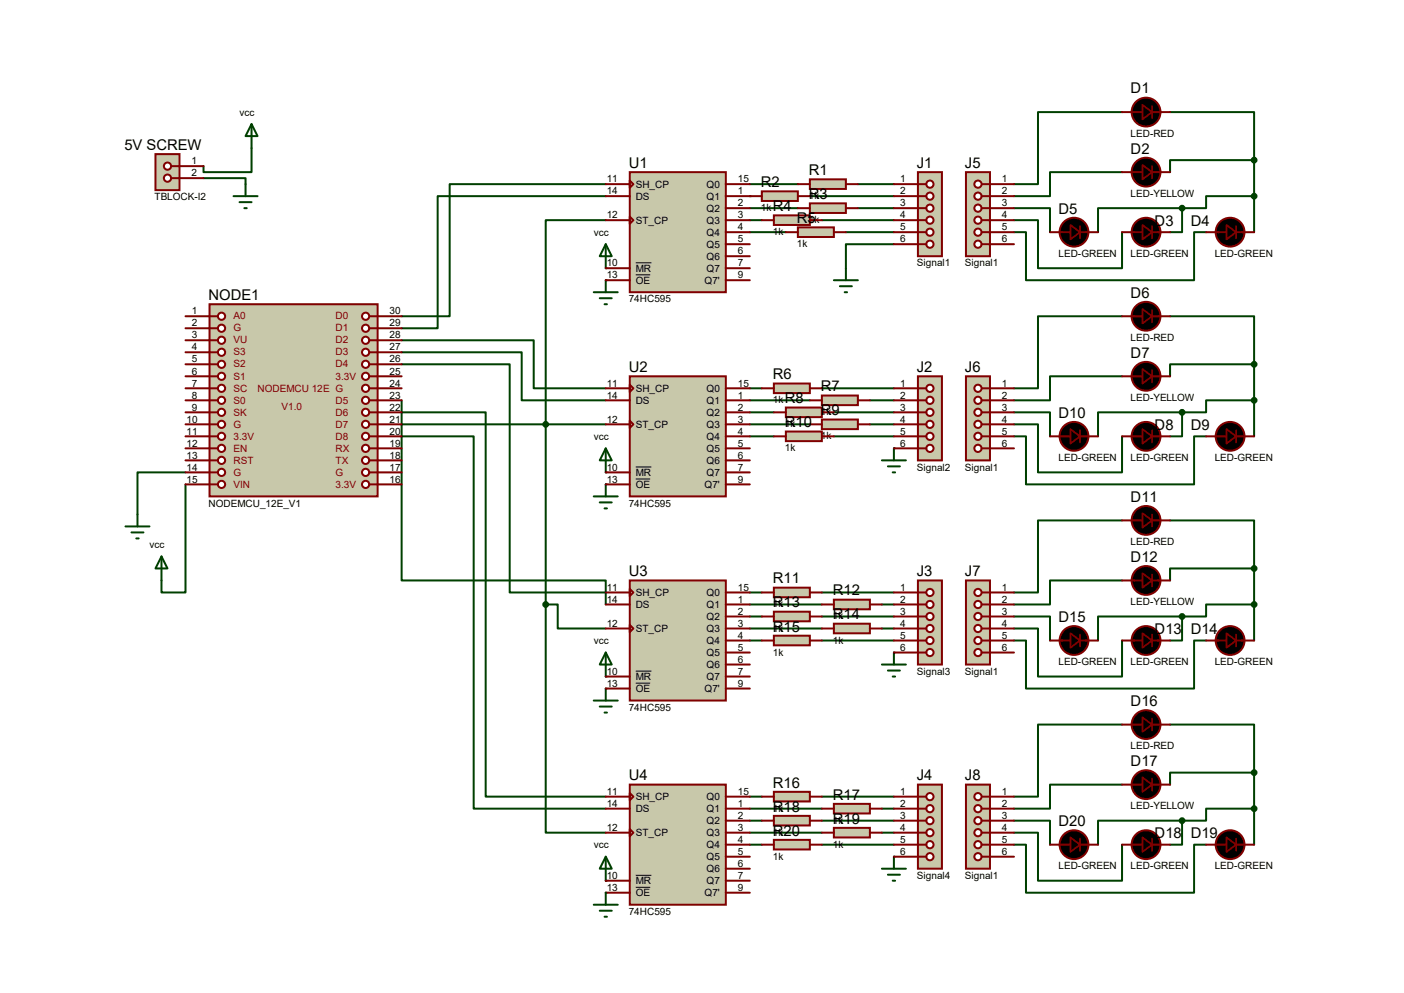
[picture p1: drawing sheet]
<svg xmlns="http://www.w3.org/2000/svg" width="297mm" height="210mm" viewBox="0 0 297 210" stroke-linecap="round" stroke-linejoin="round" font-family="sans-serif">
<path d="M53.2 31.3v5.1h-10.1v-1.3M128.1 38.9h-33v28h-10.1M128.1 41.5h-35.5v27.9h-7.6M39.2 99.9h-10.1v8.9M39.2 102.4v22.9h-5v-2.5" fill="none" stroke="#004000" stroke-width=".42"/>
<g fill="#004000">
<circle cx="128.1" cy="56.7" r=".21"/>
<circle cx="128.1" cy="59.3" r=".21"/>
</g>
<path d="M85 72h27.9v10.1h15.2M85 74.5h25.4v10.2h17.7" fill="none" stroke="#004000" stroke-width=".42"/>
<g fill="#004000">
<circle cx="128.1" cy="99.9" r=".21"/>
<circle cx="128.1" cy="102.4" r=".21"/>
</g>
<path d="M85 77h22.8v48.3h20.3M85 84.7v38.1h43.1v5" fill="none" stroke="#004000" stroke-width=".42"/>
<g fill="#004000">
<circle cx="128.1" cy="143.1" r=".21"/>
<circle cx="128.1" cy="145.6" r=".21"/>
<circle cx="189.1" cy="181.2" r=".21"/>
<circle cx="189.1" cy="138" r=".21"/>
<circle cx="189.1" cy="94.8" r=".21"/>
</g>
<path d="M158.6 38.9h10.2M181.5 38.9h7.6M189.1 51.6h-10.2v5.1" fill="none" stroke="#004000" stroke-width=".42"/>
<circle cx="158.6" cy="41.5" r=".21" fill="#004000"/>
<g fill="none" stroke="#004000" stroke-width=".42">
<path d="M43.1 37.7h8.8v1.2M158.6 44h10.2M158.6 46.6h2.6M158.6 49.1h7.6M171.3 41.5h17.8M173.9 46.6h15.2M178.9 49.1h10.2M181.5 44h7.6M85 87.2h17.7v81.3h25.4M85 92.3h15.2v78.7h27.9M158.6 82.1h2.6M158.6 84.7h12.7"/>
<path d="M158.6 87.2h5.1M158.6 89.7h12.7M158.6 92.3h5.1M173.9 82.1h15.2M176.4 87.2h12.7M176.4 92.3h12.7M184 84.7h5.1M184 89.7h5.1M158.6 125.3h2.6M158.6 127.8h15.3M158.6 130.4h2.6M158.6 132.9h15.3"/>
<path d="M158.6 135.5h2.6M173.9 125.3h15.2M173.9 130.4h15.2M173.9 135.5h15.2M186.6 127.8h2.5M186.6 132.9h2.5M158.6 168.5h2.6M158.6 171h15.3M158.6 173.6h2.6M158.6 176.1h15.3M158.6 178.6h2.6M173.9 168.5h15.2"/>
<path d="M173.9 173.6h15.2M173.9 178.6h15.2M186.6 171h2.5M186.6 176.1h2.5"/>
</g>
<g fill="#004000">
<circle cx="128.1" cy="186.3" r=".21"/>
<circle cx="128.1" cy="188.8" r=".21"/>
</g>
<g fill="none" stroke="#004000" stroke-width=".42">
<path d="M53.2 26.2l1.3 2.6h-2.6zM53.2 26.2v5.1M237.4 23.7h-17.8v15.2h-5.1M237.4 36.4h-15.3v5.1h-7.6M247.5 23.7h17.8v10.2M265.3 33.9h-17.8v2.5M265.3 33.9v15.2M128.1 46.6h-12.7v81.2M214.5 46.6h5.1v10.1h17.8v-7.6M214.5 49.1h2.5v10.2h35.6v-10.2h2.5M214.5 44h7.6v5.1M250.1 44h-17.8v5.1"/>
<path d="M250.1 44v5.1h-2.6M265.3 41.5h-10.2v2.5h-5M237.4 66.9h-17.8v15.2h-5.1M237.4 79.6h-15.3v5.1h-7.6M247.5 66.9h17.8v10.1M265.3 77h-17.8v2.6M265.3 77v15.3M85 89.7h43.1M214.5 89.7h5.1v10.2h17.8v-7.6M214.5 92.3h2.5v10.1h35.6v-10.1h2.5M214.5 87.2h7.6v5.1M250.1 87.2h-17.8v5.1"/>
<path d="M250.1 87.2v5.1h-2.6M265.3 84.7h-10.2v2.5h-5M237.4 110.1h-17.8v15.2h-5.1M247.5 110.1h17.8v10.1M115.4 127.8h2.6v5.1h10.1M115.4 127.8v48.3h12.7M214.5 132.9h5.1v10.2h17.8v-7.6M214.5 135.5h2.5v10.1h35.6v-10.1h2.5M214.5 130.4h7.6v5.1M237.4 122.8h-15.3v5h-7.6M250.1 130.4h-17.8v5.1M250.1 130.4v5.1h-2.6"/>
<path d="M265.3 127.8h-10.2v2.6h-5M265.3 120.2h-17.8v2.6M265.3 120.2v15.3M237.4 153.2h-17.8v15.3h-5.1M247.5 153.2h17.8v10.2M214.5 176.1h5.1v10.2h17.8v-7.7M214.5 178.6h2.5v10.2h35.6v-10.2h2.5M214.5 173.6h7.6v5M237.4 165.9h-15.3v5.1h-7.6M250.1 173.6h-17.8v5M250.1 173.6v5h-2.6M265.3 171h-10.2v2.6h-5"/>
<path d="M265.3 163.4h-17.8v2.5M265.3 163.4v15.2"/>
</g>
<path d="M32.9 32.6h5.1v7.6h-5.1z" fill="#c8c8aa" stroke="#800000" stroke-width=".42"/>
<path d="M36.2 35.1h1.8" fill="none" stroke="#800000" stroke-width=".42"/>
<circle cx="35.4" cy="35.1" r=".76" fill="#fff" stroke="#800000" stroke-width=".42"/>
<path d="M36.2 37.7h1.8" fill="none" stroke="#800000" stroke-width=".42"/>
<circle cx="35.4" cy="37.7" r=".76" fill="#fff" stroke="#800000" stroke-width=".42"/>
<path d="M38 35.1h5.1M38 37.7h5.1" fill="none" stroke="#800000" stroke-width=".42"/>
<path d="M26.5 111.3h5.1M27.8 112.6h2.6M28.8 113.9h.5M29.1 108.8v2.5" fill="none" stroke="#004000" stroke-width=".42"/>
<path d="M44.3 64.3h35.6v40.7h-35.6z" fill="#c8c8aa" stroke="#800000" stroke-width=".42"/>
<path d="M44.3 66.9h1.8" fill="none" stroke="#800000" stroke-width=".42"/>
<circle cx="46.9" cy="69.4" r=".76" fill="#fff" stroke="#800000" stroke-width=".42"/>
<path d="M44.3 69.4h1.8" fill="none" stroke="#800000" stroke-width=".42"/>
<circle cx="46.9" cy="72" r=".76" fill="#fff" stroke="#800000" stroke-width=".42"/>
<path d="M44.3 72h1.8" fill="none" stroke="#800000" stroke-width=".42"/>
<circle cx="46.9" cy="74.5" r=".76" fill="#fff" stroke="#800000" stroke-width=".42"/>
<path d="M44.3 74.5h1.8" fill="none" stroke="#800000" stroke-width=".42"/>
<circle cx="46.9" cy="77" r=".76" fill="#fff" stroke="#800000" stroke-width=".42"/>
<path d="M44.3 77h1.8" fill="none" stroke="#800000" stroke-width=".42"/>
<circle cx="46.9" cy="79.6" r=".76" fill="#fff" stroke="#800000" stroke-width=".42"/>
<path d="M44.3 79.6h1.8" fill="none" stroke="#800000" stroke-width=".42"/>
<circle cx="46.9" cy="82.1" r=".76" fill="#fff" stroke="#800000" stroke-width=".42"/>
<path d="M44.3 82.1h1.8" fill="none" stroke="#800000" stroke-width=".42"/>
<circle cx="46.9" cy="84.7" r=".76" fill="#fff" stroke="#800000" stroke-width=".42"/>
<path d="M44.3 84.7h1.8" fill="none" stroke="#800000" stroke-width=".42"/>
<circle cx="46.9" cy="87.2" r=".76" fill="#fff" stroke="#800000" stroke-width=".42"/>
<path d="M44.3 87.2h1.8" fill="none" stroke="#800000" stroke-width=".42"/>
<circle cx="46.9" cy="89.7" r=".76" fill="#fff" stroke="#800000" stroke-width=".42"/>
<path d="M44.3 89.7h1.8" fill="none" stroke="#800000" stroke-width=".42"/>
<circle cx="46.9" cy="92.3" r=".76" fill="#fff" stroke="#800000" stroke-width=".42"/>
<path d="M44.3 92.3h1.8" fill="none" stroke="#800000" stroke-width=".42"/>
<circle cx="46.9" cy="94.8" r=".76" fill="#fff" stroke="#800000" stroke-width=".42"/>
<path d="M44.3 94.8h1.8" fill="none" stroke="#800000" stroke-width=".42"/>
<circle cx="46.9" cy="97.4" r=".76" fill="#fff" stroke="#800000" stroke-width=".42"/>
<path d="M44.3 97.4h1.8" fill="none" stroke="#800000" stroke-width=".42"/>
<circle cx="46.9" cy="99.9" r=".76" fill="#fff" stroke="#800000" stroke-width=".42"/>
<path d="M44.3 99.9h1.8" fill="none" stroke="#800000" stroke-width=".42"/>
<circle cx="46.9" cy="102.4" r=".76" fill="#fff" stroke="#800000" stroke-width=".42"/>
<path d="M44.3 102.4h1.8" fill="none" stroke="#800000" stroke-width=".42"/>
<circle cx="46.9" cy="66.9" r=".76" fill="#fff" stroke="#800000" stroke-width=".42"/>
<path d="M78.1 66.9h1.8" fill="none" stroke="#800000" stroke-width=".42"/>
<circle cx="77.3" cy="69.4" r=".76" fill="#fff" stroke="#800000" stroke-width=".42"/>
<path d="M78.1 69.4h1.8" fill="none" stroke="#800000" stroke-width=".42"/>
<circle cx="77.3" cy="72" r=".76" fill="#fff" stroke="#800000" stroke-width=".42"/>
<path d="M78.1 72h1.8" fill="none" stroke="#800000" stroke-width=".42"/>
<circle cx="77.3" cy="74.5" r=".76" fill="#fff" stroke="#800000" stroke-width=".42"/>
<path d="M78.1 74.5h1.8" fill="none" stroke="#800000" stroke-width=".42"/>
<circle cx="77.3" cy="77" r=".76" fill="#fff" stroke="#800000" stroke-width=".42"/>
<path d="M78.1 77h1.8" fill="none" stroke="#800000" stroke-width=".42"/>
<circle cx="77.3" cy="79.6" r=".76" fill="#fff" stroke="#800000" stroke-width=".42"/>
<path d="M78.1 79.6h1.8" fill="none" stroke="#800000" stroke-width=".42"/>
<circle cx="77.3" cy="82.1" r=".76" fill="#fff" stroke="#800000" stroke-width=".42"/>
<path d="M78.1 82.1h1.8" fill="none" stroke="#800000" stroke-width=".42"/>
<circle cx="77.3" cy="84.7" r=".76" fill="#fff" stroke="#800000" stroke-width=".42"/>
<path d="M78.1 84.7h1.8" fill="none" stroke="#800000" stroke-width=".42"/>
<circle cx="77.3" cy="87.2" r=".76" fill="#fff" stroke="#800000" stroke-width=".42"/>
<path d="M78.1 87.2h1.8" fill="none" stroke="#800000" stroke-width=".42"/>
<circle cx="77.3" cy="89.7" r=".76" fill="#fff" stroke="#800000" stroke-width=".42"/>
<path d="M78.1 89.7h1.8" fill="none" stroke="#800000" stroke-width=".42"/>
<circle cx="77.3" cy="92.3" r=".76" fill="#fff" stroke="#800000" stroke-width=".42"/>
<path d="M78.1 92.3h1.8" fill="none" stroke="#800000" stroke-width=".42"/>
<circle cx="77.3" cy="94.8" r=".76" fill="#fff" stroke="#800000" stroke-width=".42"/>
<path d="M78.1 94.8h1.8" fill="none" stroke="#800000" stroke-width=".42"/>
<circle cx="77.3" cy="97.4" r=".76" fill="#fff" stroke="#800000" stroke-width=".42"/>
<path d="M78.1 97.4h1.8" fill="none" stroke="#800000" stroke-width=".42"/>
<circle cx="77.3" cy="99.9" r=".76" fill="#fff" stroke="#800000" stroke-width=".42"/>
<path d="M78.1 99.9h1.8" fill="none" stroke="#800000" stroke-width=".42"/>
<circle cx="77.3" cy="102.4" r=".76" fill="#fff" stroke="#800000" stroke-width=".42"/>
<path d="M78.1 102.4h1.8" fill="none" stroke="#800000" stroke-width=".42"/>
<circle cx="77.3" cy="66.9" r=".76" fill="#fff" stroke="#800000" stroke-width=".42"/>
<g fill="none" stroke="#800000" stroke-width=".42">
<path d="M39.2 66.9h5.1M39.2 69.4h5.1M39.2 72h5.1M39.2 74.5h5.1M39.2 77h5.1M39.2 79.6h5.1M79.9 66.9h5.1M79.9 69.4h5.1M79.9 72h5.1M79.9 74.5h5.1M79.9 77h5.1M79.9 79.6h5.1"/>
<path d="M39.2 82.1h5.1M39.2 84.7h5.1M39.2 87.2h5.1M39.2 89.7h5.1M39.2 92.3h5.1M39.2 94.8h5.1M39.2 97.4h5.1M39.2 99.9h5.1M79.9 82.1h5.1M79.9 84.7h5.1M79.9 87.2h5.1M79.9 89.7h5.1"/>
<path d="M79.9 92.3h5.1M79.9 94.8h5.1M79.9 97.4h5.1M79.9 99.9h5.1M39.2 102.4h5.1M79.9 102.4h5.1"/>
</g>
<g fill="none" stroke="#004000" stroke-width=".42">
<path d="M128.1 51.6l1.3 2.6h-2.5zM128.1 51.6v5.1M128.1 59.3v2.5M125.6 61.8h5.1M126.9 63.1h2.5M127.9 64.3h.5M128.1 94.8l1.3 2.6h-2.5zM128.1 94.8v5.1M34.2 117.7l1.2 2.5h-2.5zM34.2 117.7v5.1M128.1 138l1.3 2.5h-2.5zM128.1 138v5.1"/>
<path d="M128.1 181.2l1.3 2.5h-2.5zM128.1 181.2v5.1"/>
</g>
<path d="M133.2 36.4h20.3v25.4h-20.3z" fill="#c8c8aa" stroke="#800000" stroke-width=".42"/>
<g fill="none" stroke="#800000" stroke-width=".42">
<path d="M128.1 38.9h5.1M133.2 38.2l.8 .7-.8 .8zM153.5 38.9h5.1M128.1 41.5h5.1M128.1 46.6h5.1M128.1 56.7h5.1M128.1 59.3h5.1M133.2 45.8l.8 .8-.8 .7zM153.5 41.5h5.1M153.5 44h5.1M153.5 46.6h5.1M153.5 49.1h5.1"/>
<path d="M153.5 51.6h5.1M153.5 54.2h5.1M153.5 56.7h5.1M153.5 59.3h5.1"/>
</g>
<path d="M134.5 55.6h3.3M134.5 58.1h3" fill="none" stroke="#000" stroke-width=".21"/>
<path d="M125.6 105h5.1M126.9 106.3h2.5M127.9 107.5h.5M128.1 102.4v2.6" fill="none" stroke="#004000" stroke-width=".42"/>
<path d="M133.2 79.6h20.3v25.4h-20.3z" fill="#c8c8aa" stroke="#800000" stroke-width=".42"/>
<g fill="none" stroke="#800000" stroke-width=".42">
<path d="M128.1 82.1h5.1M128.1 84.7h5.1M128.1 89.7h5.1M128.1 99.9h5.1M133.2 81.4l.8 .7-.8 .8zM133.2 89l.8 .7-.8 .8zM153.5 82.1h5.1M153.5 84.7h5.1M153.5 87.2h5.1M153.5 89.7h5.1M153.5 92.3h5.1M153.5 94.8h5.1"/>
<path d="M153.5 97.4h5.1M153.5 99.9h5.1M128.1 102.4h5.1M153.5 102.4h5.1"/>
</g>
<path d="M134.5 98.8h3.3M134.5 101.3h3" fill="none" stroke="#000" stroke-width=".21"/>
<path d="M125.6 148.2h5.1M126.9 149.4h2.5M127.9 150.7h.5M128.1 145.6v2.6" fill="none" stroke="#004000" stroke-width=".42"/>
<path d="M133.2 122.8h20.3v25.4h-20.3z" fill="#c8c8aa" stroke="#800000" stroke-width=".42"/>
<g fill="none" stroke="#800000" stroke-width=".42">
<path d="M128.1 125.3h5.1M128.1 127.8h5.1M128.1 132.9h5.1M133.2 124.5l.8 .8-.8 .8zM133.2 132.2l.8 .7-.8 .8zM153.5 125.3h5.1M153.5 127.8h5.1M153.5 130.4h5.1M153.5 132.9h5.1M153.5 135.5h5.1M153.5 138h5.1M128.1 143.1h5.1"/>
<path d="M128.1 145.6h5.1M153.5 140.5h5.1M153.5 143.1h5.1M153.5 145.6h5.1"/>
</g>
<path d="M134.5 141.9h3.3M134.5 144.5h3" fill="none" stroke="#000" stroke-width=".21"/>
<path d="M186.6 183.7h5M187.8 185h2.6M188.8 186.3h.6M189.1 181.2v2.5" fill="none" stroke="#004000" stroke-width=".42"/>
<path d="M194.2 165.9h5.1v17.8h-5.1z" fill="#c8c8aa" stroke="#800000" stroke-width=".42"/>
<path d="M194.2 168.5h1.8" fill="none" stroke="#800000" stroke-width=".42"/>
<circle cx="196.7" cy="171" r=".76" fill="#fff" stroke="#800000" stroke-width=".42"/>
<path d="M194.2 171h1.8" fill="none" stroke="#800000" stroke-width=".42"/>
<circle cx="196.7" cy="173.6" r=".76" fill="#fff" stroke="#800000" stroke-width=".42"/>
<path d="M194.2 173.6h1.8" fill="none" stroke="#800000" stroke-width=".42"/>
<circle cx="196.7" cy="176.1" r=".76" fill="#fff" stroke="#800000" stroke-width=".42"/>
<path d="M194.2 176.1h1.8" fill="none" stroke="#800000" stroke-width=".42"/>
<circle cx="196.7" cy="178.6" r=".76" fill="#fff" stroke="#800000" stroke-width=".42"/>
<path d="M194.2 178.6h1.8" fill="none" stroke="#800000" stroke-width=".42"/>
<circle cx="196.7" cy="181.2" r=".76" fill="#fff" stroke="#800000" stroke-width=".42"/>
<path d="M194.2 181.2h1.8" fill="none" stroke="#800000" stroke-width=".42"/>
<circle cx="196.7" cy="168.5" r=".76" fill="#fff" stroke="#800000" stroke-width=".42"/>
<path d="M189.1 168.5h5.1M189.1 171h5.1M189.1 173.6h5.1M189.1 176.1h5.1M189.1 178.6h5.1M189.1 181.2h5.1" fill="none" stroke="#800000" stroke-width=".42"/>
<path d="M189.1 138v2.5M186.6 140.5h5M187.8 141.8h2.6M188.8 143.1h.6" fill="none" stroke="#004000" stroke-width=".42"/>
<path d="M194.2 122.8h5.1v17.7h-5.1z" fill="#c8c8aa" stroke="#800000" stroke-width=".42"/>
<path d="M194.2 125.3h1.8" fill="none" stroke="#800000" stroke-width=".42"/>
<circle cx="196.7" cy="127.8" r=".76" fill="#fff" stroke="#800000" stroke-width=".42"/>
<path d="M194.2 127.8h1.8" fill="none" stroke="#800000" stroke-width=".42"/>
<circle cx="196.7" cy="130.4" r=".76" fill="#fff" stroke="#800000" stroke-width=".42"/>
<path d="M194.2 130.4h1.8" fill="none" stroke="#800000" stroke-width=".42"/>
<circle cx="196.7" cy="132.9" r=".76" fill="#fff" stroke="#800000" stroke-width=".42"/>
<path d="M194.2 132.9h1.8" fill="none" stroke="#800000" stroke-width=".42"/>
<circle cx="196.7" cy="135.5" r=".76" fill="#fff" stroke="#800000" stroke-width=".42"/>
<path d="M194.2 135.5h1.8" fill="none" stroke="#800000" stroke-width=".42"/>
<circle cx="196.7" cy="138" r=".76" fill="#fff" stroke="#800000" stroke-width=".42"/>
<path d="M194.2 138h1.8" fill="none" stroke="#800000" stroke-width=".42"/>
<circle cx="196.7" cy="125.3" r=".76" fill="#fff" stroke="#800000" stroke-width=".42"/>
<path d="M189.1 125.3h5.1M189.1 127.8h5.1M189.1 130.4h5.1M189.1 132.9h5.1M189.1 135.5h5.1M189.1 138h5.1" fill="none" stroke="#800000" stroke-width=".42"/>
<path d="M186.6 97.4h5M187.8 98.6h2.6M188.8 99.9h.6M189.1 94.8v2.6" fill="none" stroke="#004000" stroke-width=".42"/>
<path d="M194.2 79.6h5.1v17.8h-5.1z" fill="#c8c8aa" stroke="#800000" stroke-width=".42"/>
<path d="M194.2 82.1h1.8" fill="none" stroke="#800000" stroke-width=".42"/>
<circle cx="196.7" cy="84.7" r=".76" fill="#fff" stroke="#800000" stroke-width=".42"/>
<path d="M194.2 84.7h1.8" fill="none" stroke="#800000" stroke-width=".42"/>
<circle cx="196.7" cy="87.2" r=".76" fill="#fff" stroke="#800000" stroke-width=".42"/>
<path d="M194.2 87.2h1.8" fill="none" stroke="#800000" stroke-width=".42"/>
<circle cx="196.7" cy="89.7" r=".76" fill="#fff" stroke="#800000" stroke-width=".42"/>
<path d="M194.2 89.7h1.8" fill="none" stroke="#800000" stroke-width=".42"/>
<circle cx="196.7" cy="92.3" r=".76" fill="#fff" stroke="#800000" stroke-width=".42"/>
<path d="M194.2 92.3h1.8" fill="none" stroke="#800000" stroke-width=".42"/>
<circle cx="196.7" cy="94.8" r=".76" fill="#fff" stroke="#800000" stroke-width=".42"/>
<path d="M194.2 94.8h1.8" fill="none" stroke="#800000" stroke-width=".42"/>
<circle cx="196.7" cy="82.1" r=".76" fill="#fff" stroke="#800000" stroke-width=".42"/>
<path d="M189.1 82.1h5.1M189.1 84.7h5.1M189.1 87.2h5.1M189.1 89.7h5.1M189.1 92.3h5.1M189.1 94.8h5.1" fill="none" stroke="#800000" stroke-width=".42"/>
<path d="M176.4 59.3h5.1M178.9 56.7v2.6M177.7 60.5h2.5M178.7 61.8h.5" fill="none" stroke="#004000" stroke-width=".42"/>
<path d="M194.2 36.4h5.1v17.8h-5.1z" fill="#c8c8aa" stroke="#800000" stroke-width=".42"/>
<path d="M194.2 38.9h1.8" fill="none" stroke="#800000" stroke-width=".42"/>
<circle cx="196.7" cy="41.5" r=".76" fill="#fff" stroke="#800000" stroke-width=".42"/>
<path d="M194.2 41.5h1.8" fill="none" stroke="#800000" stroke-width=".42"/>
<circle cx="196.7" cy="44" r=".76" fill="#fff" stroke="#800000" stroke-width=".42"/>
<path d="M194.2 44h1.8" fill="none" stroke="#800000" stroke-width=".42"/>
<circle cx="196.7" cy="46.6" r=".76" fill="#fff" stroke="#800000" stroke-width=".42"/>
<path d="M194.2 46.6h1.8" fill="none" stroke="#800000" stroke-width=".42"/>
<circle cx="196.7" cy="49.1" r=".76" fill="#fff" stroke="#800000" stroke-width=".42"/>
<path d="M194.2 49.1h1.8" fill="none" stroke="#800000" stroke-width=".42"/>
<circle cx="196.7" cy="51.6" r=".76" fill="#fff" stroke="#800000" stroke-width=".42"/>
<path d="M194.2 51.6h1.8" fill="none" stroke="#800000" stroke-width=".42"/>
<circle cx="196.7" cy="38.9" r=".76" fill="#fff" stroke="#800000" stroke-width=".42"/>
<path d="M189.1 38.9h5.1M189.1 41.5h5.1M189.1 44h5.1M189.1 46.6h5.1M189.1 49.1h5.1M189.1 51.6h5.1" fill="none" stroke="#800000" stroke-width=".42"/>
<path d="M171.3 37.9h7.6v2.1h-7.6z" fill="#c8c8aa" stroke="#800000" stroke-width=".42"/>
<path d="M168.8 38.9h2.5M178.9 38.9h2.6" fill="none" stroke="#800000" stroke-width=".42"/>
<path d="M161.2 40.5h7.6v2h-7.6z" fill="#c8c8aa" stroke="#800000" stroke-width=".42"/>
<path d="M158.6 41.5h2.6M168.8 41.5h2.5" fill="none" stroke="#800000" stroke-width=".42"/>
<path d="M171.3 43h7.6v2h-7.6z" fill="#c8c8aa" stroke="#800000" stroke-width=".42"/>
<path d="M168.8 44h2.5M178.9 44h2.6" fill="none" stroke="#800000" stroke-width=".42"/>
<path d="M163.7 45.6h7.6v2h-7.6z" fill="#c8c8aa" stroke="#800000" stroke-width=".42"/>
<path d="M161.2 46.6h2.5M171.3 46.6h2.6" fill="none" stroke="#800000" stroke-width=".42"/>
<path d="M168.8 48.1h7.6v2h-7.6z" fill="#c8c8aa" stroke="#800000" stroke-width=".42"/>
<path d="M166.2 49.1h2.6M176.4 49.1h2.5" fill="none" stroke="#800000" stroke-width=".42"/>
<path d="M163.7 81.1h7.6v2h-7.6z" fill="#c8c8aa" stroke="#800000" stroke-width=".42"/>
<path d="M161.2 82.1h2.5M171.3 82.1h2.6" fill="none" stroke="#800000" stroke-width=".42"/>
<path d="M173.9 83.7h7.6v2h-7.6z" fill="#c8c8aa" stroke="#800000" stroke-width=".42"/>
<path d="M171.3 84.7h2.6M181.5 84.7h2.5" fill="none" stroke="#800000" stroke-width=".42"/>
<path d="M166.2 86.2h7.7v2h-7.7z" fill="#c8c8aa" stroke="#800000" stroke-width=".42"/>
<path d="M163.7 87.2h2.5M173.9 87.2h2.5" fill="none" stroke="#800000" stroke-width=".42"/>
<path d="M173.9 88.7h7.6v2.1h-7.6z" fill="#c8c8aa" stroke="#800000" stroke-width=".42"/>
<path d="M171.3 89.7h2.6M181.5 89.7h2.5" fill="none" stroke="#800000" stroke-width=".42"/>
<path d="M166.2 91.3h7.7v2h-7.7z" fill="#c8c8aa" stroke="#800000" stroke-width=".42"/>
<path d="M163.7 92.3h2.5M173.9 92.3h2.5" fill="none" stroke="#800000" stroke-width=".42"/>
<path d="M163.7 124.3h7.6v2h-7.6z" fill="#c8c8aa" stroke="#800000" stroke-width=".42"/>
<path d="M161.2 125.3h2.5M171.3 125.3h2.6" fill="none" stroke="#800000" stroke-width=".42"/>
<path d="M176.4 126.8h7.6v2.1h-7.6z" fill="#c8c8aa" stroke="#800000" stroke-width=".42"/>
<path d="M173.9 127.8h2.5M184 127.8h2.6" fill="none" stroke="#800000" stroke-width=".42"/>
<path d="M163.7 129.4h7.6v2h-7.6z" fill="#c8c8aa" stroke="#800000" stroke-width=".42"/>
<path d="M161.2 130.4h2.5M171.3 130.4h2.6" fill="none" stroke="#800000" stroke-width=".42"/>
<path d="M176.4 131.9h7.6v2h-7.6z" fill="#c8c8aa" stroke="#800000" stroke-width=".42"/>
<path d="M173.9 132.9h2.5M184 132.9h2.6" fill="none" stroke="#800000" stroke-width=".42"/>
<path d="M163.7 134.5h7.6v2h-7.6z" fill="#c8c8aa" stroke="#800000" stroke-width=".42"/>
<path d="M161.2 135.5h2.5M171.3 135.5h2.6" fill="none" stroke="#800000" stroke-width=".42"/>
<path d="M51.9 38.9v2.6M49.4 41.5h5.1M50.7 42.8h2.5M51.7 44h.5" fill="none" stroke="#004000" stroke-width=".42"/>
<path d="M163.7 167.5h7.6v2h-7.6z" fill="#c8c8aa" stroke="#800000" stroke-width=".42"/>
<path d="M161.2 168.5h2.5M171.3 168.5h2.6" fill="none" stroke="#800000" stroke-width=".42"/>
<path d="M176.4 170h7.6v2h-7.6z" fill="#c8c8aa" stroke="#800000" stroke-width=".42"/>
<path d="M173.9 171h2.5M184 171h2.6" fill="none" stroke="#800000" stroke-width=".42"/>
<path d="M163.7 172.6h7.6v2h-7.6z" fill="#c8c8aa" stroke="#800000" stroke-width=".42"/>
<path d="M161.2 173.6h2.5M171.3 173.6h2.6" fill="none" stroke="#800000" stroke-width=".42"/>
<path d="M176.4 175.1h7.6v2h-7.6z" fill="#c8c8aa" stroke="#800000" stroke-width=".42"/>
<path d="M173.9 176.1h2.5M184 176.1h2.6" fill="none" stroke="#800000" stroke-width=".42"/>
<path d="M163.7 177.6h7.6v2.1h-7.6z" fill="#c8c8aa" stroke="#800000" stroke-width=".42"/>
<path d="M161.2 178.6h2.5M171.3 178.6h2.6" fill="none" stroke="#800000" stroke-width=".42"/>
<path d="M133.2 165.9h20.3v25.4h-20.3z" fill="#c8c8aa" stroke="#800000" stroke-width=".42"/>
<g fill="none" stroke="#800000" stroke-width=".42">
<path d="M128.1 168.5h5.1M128.1 171h5.1M128.1 176.1h5.1M133.2 167.7l.8 .8-.8 .7zM133.2 175.3l.8 .8-.8 .8zM153.5 168.5h5.1M153.5 171h5.1M153.5 173.6h5.1M153.5 176.1h5.1M153.5 178.6h5.1M128.1 186.3h5.1M128.1 188.8h5.1"/>
<path d="M153.5 181.2h5.1M153.5 183.7h5.1M153.5 186.3h5.1M153.5 188.8h5.1"/>
</g>
<path d="M134.5 185.1h3.3M134.5 187.7h3" fill="none" stroke="#000" stroke-width=".21"/>
<path d="M125.6 191.3h5.1M126.9 192.6h2.5M127.9 193.9h.5M128.1 188.8v2.5" fill="none" stroke="#004000" stroke-width=".42"/>
<g fill="#004000" stroke="#004000" stroke-width=".42">
<circle cx="115.4" cy="89.7" r=".51"/>
<circle cx="115.4" cy="127.8" r=".51"/>
</g>
<path d="M204.3 36.4h5.1v17.8h-5.1z" fill="#c8c8aa" stroke="#800000" stroke-width=".42"/>
<path d="M207.6 38.9h1.8" fill="none" stroke="#800000" stroke-width=".42"/>
<circle cx="206.9" cy="41.5" r=".76" fill="#fff" stroke="#800000" stroke-width=".42"/>
<path d="M207.6 41.5h1.8" fill="none" stroke="#800000" stroke-width=".42"/>
<circle cx="206.9" cy="44" r=".76" fill="#fff" stroke="#800000" stroke-width=".42"/>
<path d="M207.6 44h1.8" fill="none" stroke="#800000" stroke-width=".42"/>
<circle cx="206.9" cy="46.6" r=".76" fill="#fff" stroke="#800000" stroke-width=".42"/>
<path d="M207.6 46.6h1.8" fill="none" stroke="#800000" stroke-width=".42"/>
<circle cx="206.9" cy="49.1" r=".76" fill="#fff" stroke="#800000" stroke-width=".42"/>
<path d="M207.6 49.1h1.8" fill="none" stroke="#800000" stroke-width=".42"/>
<circle cx="206.9" cy="51.6" r=".76" fill="#fff" stroke="#800000" stroke-width=".42"/>
<path d="M207.6 51.6h1.8" fill="none" stroke="#800000" stroke-width=".42"/>
<circle cx="206.9" cy="38.9" r=".76" fill="#fff" stroke="#800000" stroke-width=".42"/>
<g fill="none" stroke="#800000" stroke-width=".42">
<path d="M209.4 38.9h5.1M237.4 23.7h4.3M237.4 36.4h4.3M243.7 23.7h3.8M243.7 36.4h3.8M209.4 41.5h5.1M209.4 44h5.1M209.4 46.6h5.1M209.4 49.1h5.1M209.4 51.6h5.1M222.1 49.1h4.3M228.5 49.1h3.8"/>
<path d="M237.4 49.1h4.3M243.7 49.1h3.8M255.1 49.1h4.4M261.5 49.1h3.8"/>
</g>
<g fill="#000" stroke="#800000" stroke-width=".42">
<circle cx="242.4" cy="36.4" r="3"/>
<circle cx="242.4" cy="23.7" r="3"/>
<circle cx="227.2" cy="49.1" r="3"/>
<circle cx="242.4" cy="49.1" r="3"/>
<circle cx="260.2" cy="49.1" r="3"/>
</g>
<path d="M243.7 22.4v2.6M243.7 35.1v2.6M228.5 47.8v2.6M243.7 47.8v2.6M261.5 47.8v2.6" fill="none" stroke="#800000" stroke-width=".38"/>
<path d="M241.7 22.2l2 1.5-2 1.5zM241.7 34.9l2 1.5-2 1.5zM226.4 47.6l2.1 1.5-2.1 1.5zM241.7 47.6l2 1.5-2 1.5zM259.5 47.6l2 1.5-2 1.5z" fill="#000" stroke="#800000" stroke-width=".38"/>
<g fill="#004000" stroke="#004000" stroke-width=".42">
<circle cx="250.1" cy="44" r=".51"/>
<circle cx="265.3" cy="41.5" r=".51"/>
<circle cx="265.3" cy="33.9" r=".51"/>
</g>
<path d="M204.3 79.6h5.1v17.8h-5.1z" fill="#c8c8aa" stroke="#800000" stroke-width=".42"/>
<path d="M207.6 82.1h1.8" fill="none" stroke="#800000" stroke-width=".42"/>
<circle cx="206.9" cy="84.7" r=".76" fill="#fff" stroke="#800000" stroke-width=".42"/>
<path d="M207.6 84.7h1.8" fill="none" stroke="#800000" stroke-width=".42"/>
<circle cx="206.9" cy="87.2" r=".76" fill="#fff" stroke="#800000" stroke-width=".42"/>
<path d="M207.6 87.2h1.8" fill="none" stroke="#800000" stroke-width=".42"/>
<circle cx="206.9" cy="89.7" r=".76" fill="#fff" stroke="#800000" stroke-width=".42"/>
<path d="M207.6 89.7h1.8" fill="none" stroke="#800000" stroke-width=".42"/>
<circle cx="206.9" cy="92.3" r=".76" fill="#fff" stroke="#800000" stroke-width=".42"/>
<path d="M207.6 92.3h1.8" fill="none" stroke="#800000" stroke-width=".42"/>
<circle cx="206.9" cy="94.8" r=".76" fill="#fff" stroke="#800000" stroke-width=".42"/>
<path d="M207.6 94.8h1.8" fill="none" stroke="#800000" stroke-width=".42"/>
<circle cx="206.9" cy="82.1" r=".76" fill="#fff" stroke="#800000" stroke-width=".42"/>
<g fill="none" stroke="#800000" stroke-width=".42">
<path d="M237.4 66.9h4.3M237.4 79.6h4.3M243.7 66.9h3.8M243.7 79.6h3.8M209.4 82.1h5.1M209.4 84.7h5.1M209.4 87.2h5.1M209.4 89.7h5.1M209.4 92.3h5.1M209.4 94.8h5.1M222.1 92.3h4.3M228.5 92.3h3.8"/>
<path d="M237.4 92.3h4.3M243.7 92.3h3.8M255.1 92.3h4.4M261.5 92.3h3.8"/>
</g>
<g fill="#000" stroke="#800000" stroke-width=".42">
<circle cx="242.4" cy="66.9" r="3"/>
<circle cx="242.4" cy="79.6" r="3"/>
<circle cx="227.2" cy="92.3" r="3"/>
<circle cx="242.4" cy="92.3" r="3"/>
<circle cx="260.2" cy="92.3" r="3"/>
</g>
<path d="M243.7 65.6v2.6M243.7 78.3v2.6M228.5 91v2.6M243.7 91v2.6M261.5 91v2.6" fill="none" stroke="#800000" stroke-width=".38"/>
<path d="M241.7 65.4l2 1.5-2 1.5zM241.7 78.1l2 1.5-2 1.5zM226.4 90.8l2.1 1.5-2.1 1.5zM241.7 90.8l2 1.5-2 1.5zM259.5 90.8l2 1.5-2 1.5z" fill="#000" stroke="#800000" stroke-width=".38"/>
<g fill="#004000" stroke="#004000" stroke-width=".42">
<circle cx="250.1" cy="87.2" r=".51"/>
<circle cx="265.3" cy="84.7" r=".51"/>
<circle cx="265.3" cy="77" r=".51"/>
</g>
<path d="M204.3 122.8h5.1v17.7h-5.1z" fill="#c8c8aa" stroke="#800000" stroke-width=".42"/>
<path d="M207.6 125.3h1.8" fill="none" stroke="#800000" stroke-width=".42"/>
<circle cx="206.9" cy="127.8" r=".76" fill="#fff" stroke="#800000" stroke-width=".42"/>
<path d="M207.6 127.8h1.8" fill="none" stroke="#800000" stroke-width=".42"/>
<circle cx="206.9" cy="130.4" r=".76" fill="#fff" stroke="#800000" stroke-width=".42"/>
<path d="M207.6 130.4h1.8" fill="none" stroke="#800000" stroke-width=".42"/>
<circle cx="206.9" cy="132.9" r=".76" fill="#fff" stroke="#800000" stroke-width=".42"/>
<path d="M207.6 132.9h1.8" fill="none" stroke="#800000" stroke-width=".42"/>
<circle cx="206.9" cy="135.5" r=".76" fill="#fff" stroke="#800000" stroke-width=".42"/>
<path d="M207.6 135.5h1.8" fill="none" stroke="#800000" stroke-width=".42"/>
<circle cx="206.9" cy="138" r=".76" fill="#fff" stroke="#800000" stroke-width=".42"/>
<path d="M207.6 138h1.8" fill="none" stroke="#800000" stroke-width=".42"/>
<circle cx="206.9" cy="125.3" r=".76" fill="#fff" stroke="#800000" stroke-width=".42"/>
<g fill="none" stroke="#800000" stroke-width=".42">
<path d="M237.4 110.1h4.3M243.7 110.1h3.8M209.4 125.3h5.1M209.4 127.8h5.1M209.4 130.4h5.1M209.4 132.9h5.1M209.4 135.5h5.1M209.4 138h5.1M222.1 135.5h4.3M228.5 135.5h3.8M237.4 135.5h4.3M237.4 122.8h4.3"/>
<path d="M243.7 135.5h3.8M243.7 122.8h3.8M255.1 135.5h4.4M261.5 135.5h3.8"/>
</g>
<g fill="#000" stroke="#800000" stroke-width=".42">
<circle cx="242.4" cy="110.1" r="3"/>
<circle cx="227.2" cy="135.5" r="3"/>
<circle cx="242.4" cy="135.5" r="3"/>
<circle cx="242.4" cy="122.8" r="3"/>
<circle cx="260.2" cy="135.5" r="3"/>
</g>
<path d="M243.7 108.8v2.5M228.5 134.2v2.5M243.7 121.5v2.5M243.7 134.2v2.5M261.5 134.2v2.5" fill="none" stroke="#800000" stroke-width=".38"/>
<path d="M241.7 108.5l2 1.6-2 1.5zM226.4 133.9l2.1 1.6-2.1 1.5zM241.7 121.2l2 1.6-2 1.5zM241.7 133.9l2 1.6-2 1.5zM259.5 133.9l2 1.6-2 1.5z" fill="#000" stroke="#800000" stroke-width=".38"/>
<g fill="#004000" stroke="#004000" stroke-width=".42">
<circle cx="250.1" cy="130.4" r=".51"/>
<circle cx="265.3" cy="127.8" r=".51"/>
<circle cx="265.3" cy="120.2" r=".51"/>
</g>
<path d="M204.3 165.9h5.1v17.8h-5.1z" fill="#c8c8aa" stroke="#800000" stroke-width=".42"/>
<path d="M207.6 168.5h1.8" fill="none" stroke="#800000" stroke-width=".42"/>
<circle cx="206.9" cy="171" r=".76" fill="#fff" stroke="#800000" stroke-width=".42"/>
<path d="M207.6 171h1.8" fill="none" stroke="#800000" stroke-width=".42"/>
<circle cx="206.9" cy="173.6" r=".76" fill="#fff" stroke="#800000" stroke-width=".42"/>
<path d="M207.6 173.6h1.8" fill="none" stroke="#800000" stroke-width=".42"/>
<circle cx="206.9" cy="176.1" r=".76" fill="#fff" stroke="#800000" stroke-width=".42"/>
<path d="M207.6 176.1h1.8" fill="none" stroke="#800000" stroke-width=".42"/>
<circle cx="206.9" cy="178.6" r=".76" fill="#fff" stroke="#800000" stroke-width=".42"/>
<path d="M207.6 178.6h1.8" fill="none" stroke="#800000" stroke-width=".42"/>
<circle cx="206.9" cy="181.2" r=".76" fill="#fff" stroke="#800000" stroke-width=".42"/>
<path d="M207.6 181.2h1.8" fill="none" stroke="#800000" stroke-width=".42"/>
<circle cx="206.9" cy="168.5" r=".76" fill="#fff" stroke="#800000" stroke-width=".42"/>
<g fill="none" stroke="#800000" stroke-width=".42">
<path d="M237.4 153.2h4.3M243.7 153.2h3.8M209.4 168.5h5.1M209.4 171h5.1M209.4 173.6h5.1M209.4 176.1h5.1M209.4 178.6h5.1M222.1 178.6h4.3M228.5 178.6h3.8M237.4 178.6h4.3M237.4 165.9h4.3M243.7 178.6h3.8"/>
<path d="M243.7 165.9h3.8M255.1 178.6h4.4M261.5 178.6h3.8M209.4 181.2h5.1"/>
</g>
<g fill="#000" stroke="#800000" stroke-width=".42">
<circle cx="242.4" cy="153.2" r="3"/>
<circle cx="227.2" cy="178.6" r="3"/>
<circle cx="242.4" cy="165.9" r="3"/>
<circle cx="242.4" cy="178.6" r="3"/>
<circle cx="260.2" cy="178.6" r="3"/>
</g>
<path d="M243.7 152v2.5M228.5 177.4v2.5M243.7 164.7v2.5M243.7 177.4v2.5M261.5 177.4v2.5" fill="none" stroke="#800000" stroke-width=".38"/>
<path d="M241.7 151.7l2 1.5-2 1.6zM226.4 177.1l2.1 1.5-2.1 1.6zM241.7 164.4l2 1.5-2 1.6zM241.7 177.1l2 1.5-2 1.6zM259.5 177.1l2 1.5-2 1.6z" fill="#000" stroke="#800000" stroke-width=".38"/>
<g fill="#004000" stroke="#004000" stroke-width=".42">
<circle cx="250.1" cy="173.6" r=".51"/>
<circle cx="265.3" cy="171" r=".51"/>
<circle cx="265.3" cy="163.4" r=".51"/>
</g>
<g font-size="3.1">
<text x="239.2" y="19.8">D1</text>
<text x="26.3" y="31.7">5V SCREW</text>
<text x="133" y="35.5">U1</text>
<text x="194" y="35.5">J1</text>
<text x="204.1" y="35.5">J5</text>
<text x="239.2" y="32.5">D2</text>
<text x="161" y="39.6">R2</text>
<text x="171.1" y="37">R1</text>
<text x="163.5" y="44.7">R4</text>
<text x="168.6" y="47.2">R5</text>
<text x="171.1" y="42.1">R3</text>
<text x="223.9" y="45.2">D5</text>
<text x="244.3" y="47.7">D3</text>
<text x="251.9" y="47.7">D4</text>
<text x="44.1" y="63.5">NODE1</text>
<text x="239.2" y="62.9">D6</text>
<text x="239.2" y="75.6">D7</text>
<text x="133" y="78.7">U2</text>
<text x="163.5" y="80.2">R6</text>
<text x="173.7" y="82.8">R7</text>
<text x="194" y="78.7">J2</text>
<text x="204.1" y="78.7">J6</text>
<text x="166" y="85.3">R8</text>
<text x="173.7" y="87.8">R9</text>
<text x="223.9" y="88.3">D10</text>
<text x="166" y="90.4">R10</text>
<text x="244.3" y="90.9">D8</text>
<text x="251.9" y="90.9">D9</text>
<text x="239.2" y="106.1">D11</text>
<text x="239.2" y="118.8">D12</text>
<text x="133" y="121.9">U3</text>
<text x="163.5" y="123.4">R11</text>
<text x="176.2" y="125.9">R12</text>
<text x="194" y="121.9">J3</text>
<text x="204.1" y="121.9">J7</text>
<text x="163.5" y="128.5">R13</text>
<text x="176.2" y="131">R14</text>
<text x="223.9" y="131.5">D15</text>
<text x="163.5" y="133.6">R15</text>
<text x="244.3" y="134.1">D13</text>
<text x="251.9" y="134.1">D14</text>
<text x="239.2" y="149.3">D16</text>
<text x="133" y="165.1">U4</text>
<text x="163.5" y="166.6">R16</text>
<text x="194" y="165.1">J4</text>
<text x="204.1" y="165.1">J8</text>
<text x="239.2" y="162">D17</text>
<text x="163.5" y="171.7">R18</text>
<text x="176.2" y="169.1">R17</text>
<text x="163.5" y="176.7">R20</text>
<text x="176.2" y="174.2">R19</text>
<text x="223.9" y="174.7">D20</text>
<text x="244.3" y="177.2">D18</text>
<text x="251.9" y="177.2">D19</text>
</g>
<g font-size="2.1">
<text x="50.7" y="24.5">vcc</text>
<text x="239.2" y="28.9">LED-RED</text>
<text x="40.5" y="34.8">1</text>
<text x="40.5" y="37.3">2</text>
<text x="128.4" y="38.6">11</text>
<text x="128.4" y="41.1">14</text>
<text x="134.5" y="39.7">SH_CP</text>
<text x="149.5" y="39.7">Q0</text>
<text x="156.1" y="38.6">15</text>
<text x="156.1" y="41.1">1</text>
<text x="190.5" y="38.6">1</text>
<text x="190.5" y="41.1">2</text>
<text x="212" y="38.6">1</text>
<text x="212" y="41.1">2</text>
<text x="239.2" y="41.6">LED-YELLOW</text>
<text x="32.7" y="42.4">TBLOCK-I2</text>
<text x="128.4" y="46.2">12</text>
<text x="134.5" y="47.3">ST_CP</text>
<text x="134.5" y="42.2">DS</text>
<text x="149.5" y="42.2">Q1</text>
<text x="149.5" y="44.8">Q2</text>
<text x="149.5" y="47.3">Q3</text>
<text x="156.1" y="43.6">2</text>
<text x="156.1" y="46.2">3</text>
<text x="161" y="44.7">1k</text>
<text x="171.1" y="42.1">1k</text>
<text x="171.1" y="47.2">1k</text>
<text x="190.5" y="43.6">3</text>
<text x="190.5" y="46.2">4</text>
<text x="212" y="43.6">3</text>
<text x="212" y="46.2">4</text>
<text x="125.6" y="49.9">vcc</text>
<text x="149.5" y="49.9">Q4</text>
<text x="149.5" y="52.4">Q5</text>
<text x="156.1" y="48.7">4</text>
<text x="156.1" y="51.3">5</text>
<text x="156.1" y="53.8">6</text>
<text x="163.5" y="49.7">1k</text>
<text x="168.6" y="52.3">1k</text>
<text x="190.5" y="48.7">5</text>
<text x="190.5" y="51.3">6</text>
<text x="212" y="48.7">5</text>
<text x="212" y="51.3">6</text>
<text x="128.4" y="56.3">10</text>
<text x="128.4" y="58.9">13</text>
<text x="134.5" y="57.5">MR</text>
<text x="149.5" y="54.9">Q6</text>
<text x="149.5" y="57.5">Q7</text>
<text x="156.1" y="56.3">7</text>
<text x="156.1" y="58.9">9</text>
<text x="194" y="56.3">Signal1</text>
<text x="204.1" y="56.3">Signal1</text>
<text x="223.9" y="54.3">LED-GREEN</text>
<text x="239.2" y="54.3">LED-GREEN</text>
<text x="257" y="54.3">LED-GREEN</text>
<text x="133" y="64">74HC595</text>
<text x="134.5" y="60">OE</text>
<text x="149.1" y="60">Q7'</text>
<text x="40.6" y="66.5">1</text>
<text x="40.6" y="69">2</text>
<text x="40.6" y="71.6">3</text>
<text x="82.4" y="66.5">30</text>
<text x="82.4" y="69">29</text>
<text x="82.4" y="71.6">28</text>
<text x="40.6" y="74.1">4</text>
<text x="40.6" y="76.7">5</text>
<text x="82.4" y="74.1">27</text>
<text x="82.4" y="76.7">26</text>
<text x="239.2" y="72.1">LED-RED</text>
<text x="40.6" y="79.2">6</text>
<text x="40.6" y="81.7">7</text>
<text x="82.4" y="79.2">25</text>
<text x="82.4" y="81.7">24</text>
<text x="128.4" y="81.7">11</text>
<text x="134.5" y="82.9">SH_CP</text>
<text x="149.5" y="82.9">Q0</text>
<text x="156.1" y="81.7">15</text>
<text x="190.5" y="81.7">1</text>
<text x="212" y="81.7">1</text>
<text x="39.5" y="89.4">10</text>
<text x="40.6" y="84.3">8</text>
<text x="40.6" y="86.8">9</text>
<text x="82.4" y="84.3">23</text>
<text x="82.4" y="86.8">22</text>
<text x="82.4" y="89.4">21</text>
<text x="128.4" y="89.4">12</text>
<text x="128.4" y="84.3">14</text>
<text x="134.5" y="85.4">DS</text>
<text x="149.5" y="85.4">Q1</text>
<text x="149.5" y="88">Q2</text>
<text x="156.1" y="84.3">1</text>
<text x="156.1" y="86.8">2</text>
<text x="156.1" y="89.4">3</text>
<text x="163.5" y="85.3">1k</text>
<text x="173.7" y="87.8">1k</text>
<text x="190.5" y="84.3">2</text>
<text x="190.5" y="86.8">3</text>
<text x="190.5" y="89.4">4</text>
<text x="212" y="84.3">2</text>
<text x="212" y="86.8">3</text>
<text x="212" y="89.4">4</text>
<text x="239.2" y="84.8">LED-YELLOW</text>
<text x="39.5" y="91.9">11</text>
<text x="39.5" y="94.4">12</text>
<text x="82.4" y="91.9">20</text>
<text x="82.4" y="94.4">19</text>
<text x="125.6" y="93">vcc</text>
<text x="134.5" y="90.5">ST_CP</text>
<text x="149.5" y="90.5">Q3</text>
<text x="149.5" y="93">Q4</text>
<text x="149.5" y="95.6">Q5</text>
<text x="156.1" y="91.9">4</text>
<text x="156.1" y="94.4">5</text>
<text x="166" y="90.4">1k</text>
<text x="166" y="95.5">1k</text>
<text x="173.7" y="92.9">1k</text>
<text x="190.5" y="91.9">5</text>
<text x="190.5" y="94.4">6</text>
<text x="212" y="91.9">5</text>
<text x="212" y="94.4">6</text>
<text x="39.5" y="97">13</text>
<text x="39.5" y="99.5">14</text>
<text x="82.4" y="97">18</text>
<text x="82.4" y="99.5">17</text>
<text x="128.4" y="99.5">10</text>
<text x="134.5" y="100.7">MR</text>
<text x="149.5" y="98.1">Q6</text>
<text x="149.5" y="100.7">Q7</text>
<text x="156.1" y="97">6</text>
<text x="156.1" y="99.5">7</text>
<text x="194" y="99.5">Signal2</text>
<text x="204.1" y="99.5">Signal1</text>
<text x="223.9" y="97.5">LED-GREEN</text>
<text x="239.2" y="97.5">LED-GREEN</text>
<text x="257" y="97.5">LED-GREEN</text>
<text x="39.5" y="102.1">15</text>
<text x="44.1" y="107.1">NODEMCU_12E_V1</text>
<text x="82.4" y="102.1">16</text>
<text x="128.4" y="102.1">13</text>
<text x="133" y="107.1">74HC595</text>
<text x="134.5" y="103.2">OE</text>
<text x="149.1" y="103.2">Q7'</text>
<text x="156.1" y="102.1">9</text>
<text x="31.6" y="115.9">vcc</text>
<text x="239.2" y="115.3">LED-RED</text>
<text x="128.4" y="124.9">11</text>
<text x="156.1" y="124.9">15</text>
<text x="190.5" y="124.9">1</text>
<text x="212" y="124.9">1</text>
<text x="128.4" y="127.5">14</text>
<text x="134.5" y="126.1">SH_CP</text>
<text x="134.5" y="128.6">DS</text>
<text x="149.5" y="126.1">Q0</text>
<text x="149.5" y="128.6">Q1</text>
<text x="149.5" y="131.1">Q2</text>
<text x="156.1" y="127.5">1</text>
<text x="156.1" y="130">2</text>
<text x="163.5" y="128.5">1k</text>
<text x="176.2" y="131">1k</text>
<text x="190.5" y="127.5">2</text>
<text x="190.5" y="130">3</text>
<text x="212" y="127.5">2</text>
<text x="212" y="130">3</text>
<text x="239.2" y="128">LED-YELLOW</text>
<text x="125.6" y="136.2">vcc</text>
<text x="128.4" y="132.5">12</text>
<text x="134.5" y="133.7">ST_CP</text>
<text x="149.5" y="133.7">Q3</text>
<text x="149.5" y="136.2">Q4</text>
<text x="156.1" y="132.5">3</text>
<text x="156.1" y="135.1">4</text>
<text x="156.1" y="137.6">5</text>
<text x="163.5" y="133.6">1k</text>
<text x="176.2" y="136.1">1k</text>
<text x="190.5" y="132.5">4</text>
<text x="190.5" y="135.1">5</text>
<text x="190.5" y="137.6">6</text>
<text x="212" y="132.5">4</text>
<text x="212" y="135.1">5</text>
<text x="212" y="137.6">6</text>
<text x="128.4" y="142.7">10</text>
<text x="134.5" y="143.8">MR</text>
<text x="149.5" y="138.8">Q5</text>
<text x="149.5" y="141.3">Q6</text>
<text x="149.5" y="143.8">Q7</text>
<text x="156.1" y="140.2">6</text>
<text x="156.1" y="142.7">7</text>
<text x="163.5" y="138.6">1k</text>
<text x="194" y="142.7">Signal3</text>
<text x="204.1" y="142.7">Signal1</text>
<text x="223.9" y="140.7">LED-GREEN</text>
<text x="239.2" y="140.7">LED-GREEN</text>
<text x="257" y="140.7">LED-GREEN</text>
<text x="128.4" y="145.2">13</text>
<text x="134.5" y="146.4">OE</text>
<text x="149.1" y="146.4">Q7'</text>
<text x="156.1" y="145.2">9</text>
<text x="133" y="150.3">74HC595</text>
<text x="239.2" y="158.5">LED-RED</text>
<text x="128.4" y="168.1">11</text>
<text x="128.4" y="170.6">14</text>
<text x="134.5" y="169.2">SH_CP</text>
<text x="134.5" y="171.8">DS</text>
<text x="149.5" y="169.2">Q0</text>
<text x="149.5" y="171.8">Q1</text>
<text x="156.1" y="168.1">15</text>
<text x="156.1" y="170.6">1</text>
<text x="156.1" y="173.2">2</text>
<text x="163.5" y="171.7">1k</text>
<text x="190.5" y="168.1">1</text>
<text x="190.5" y="170.6">2</text>
<text x="190.5" y="173.2">3</text>
<text x="212" y="168.1">1</text>
<text x="212" y="170.6">2</text>
<text x="212" y="173.2">3</text>
<text x="239.2" y="171.2">LED-YELLOW</text>
<text x="125.6" y="179.4">vcc</text>
<text x="128.4" y="175.7">12</text>
<text x="134.5" y="176.9">ST_CP</text>
<text x="149.5" y="174.3">Q2</text>
<text x="149.5" y="176.9">Q3</text>
<text x="149.5" y="179.4">Q4</text>
<text x="156.1" y="175.7">3</text>
<text x="156.1" y="178.3">4</text>
<text x="163.5" y="176.7">1k</text>
<text x="176.2" y="174.2">1k</text>
<text x="176.2" y="179.3">1k</text>
<text x="190.5" y="175.7">4</text>
<text x="190.5" y="178.3">5</text>
<text x="212" y="175.7">4</text>
<text x="212" y="178.3">5</text>
<text x="128.4" y="185.9">10</text>
<text x="149.5" y="181.9">Q5</text>
<text x="149.5" y="184.5">Q6</text>
<text x="156.1" y="180.8">5</text>
<text x="156.1" y="183.3">6</text>
<text x="156.1" y="185.9">7</text>
<text x="163.5" y="181.8">1k</text>
<text x="190.5" y="180.8">6</text>
<text x="194" y="185.9">Signal4</text>
<text x="204.1" y="185.9">Signal1</text>
<text x="212" y="180.8">6</text>
<text x="223.9" y="183.9">LED-GREEN</text>
<text x="239.2" y="183.9">LED-GREEN</text>
<text x="257" y="183.9">LED-GREEN</text>
<text x="128.4" y="188.4">13</text>
<text x="134.5" y="187">MR</text>
<text x="134.5" y="189.6">OE</text>
<text x="149.1" y="189.6">Q7'</text>
<text x="149.5" y="187">Q7</text>
<text x="156.1" y="188.4">9</text>
<text x="133" y="193.5">74HC595</text>
</g>
<g font-size="2.1" fill="#800000">
<text x="49.4" y="67.6">A0</text>
<text x="49.4" y="70.1">G</text>
<text x="71" y="67.6">D0</text>
<text x="71" y="70.1">D1</text>
<text x="49.4" y="72.6">VU</text>
<text x="49.4" y="75.2">S3</text>
<text x="49.4" y="77.7">S2</text>
<text x="71" y="72.6">D2</text>
<text x="71" y="75.2">D3</text>
<text x="71" y="77.7">D4</text>
<text x="49.4" y="80.3">S1</text>
<text x="49.4" y="82.8">SC</text>
<text x="54.5" y="82.8">NODEMCU 12E G</text>
<text x="71" y="80.3">3.3V</text>
<text x="49.4" y="85.3">S0</text>
<text x="49.4" y="87.9">SK</text>
<text x="59.6" y="86.6">V1.0</text>
<text x="71" y="85.3">D5</text>
<text x="71" y="87.9">D6</text>
<text x="49.4" y="90.4">G</text>
<text x="49.4" y="93">3.3V</text>
<text x="49.4" y="95.5">EN</text>
<text x="71" y="90.4">D7</text>
<text x="71" y="93">D8</text>
<text x="71" y="95.5">RX</text>
<text x="49.4" y="98">RST</text>
<text x="49.4" y="100.6">G</text>
<text x="71" y="98">TX</text>
<text x="71" y="100.6">G</text>
<text x="49.4" y="103.1">VIN</text>
<text x="71" y="103.1">3.3V</text>
</g>
</svg>
